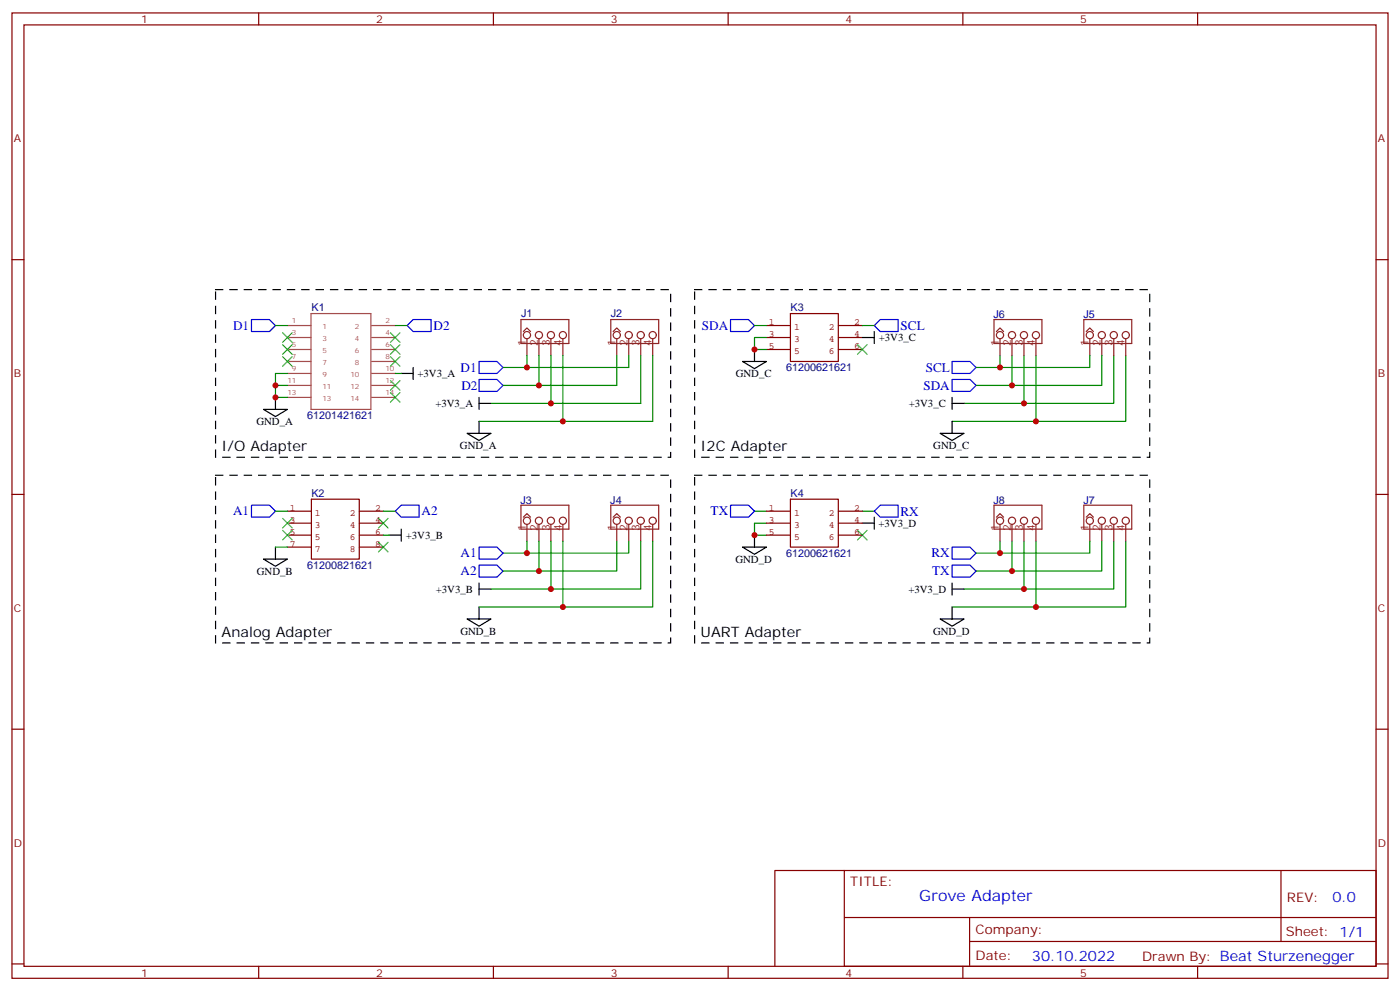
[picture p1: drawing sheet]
<svg xmlns="http://www.w3.org/2000/svg" width="412mm" height="292mm" viewBox="0 0 412 292" stroke-linecap="round" stroke-linejoin="round" font-family="sans-serif">
<g fill="none" stroke="#870000" stroke-width=".35">
<path d="M3.5 3.8h405.4v284.3h-405.4zM7.1 7.3h398.2v277.3h-398.2zM76.2 3.8v3.5M145.3 3.8v3.5M214.5 3.8v3.5M283.6 3.8v3.5M352.8 3.8v3.5M3.5 76.5h3.6M405.3 76.5h3.6M3.5 145.6h3.6M405.3 145.6h3.6M3.5 214.8h3.6"/>
<path d="M405.3 214.8h3.6M248.7 256.4h156.6v28.2h-156.6zM248.7 256.4h-20.5v28.2M377.3 256.4v20.9M248.7 270.2h156.5M285.6 277.3h119.6M285.6 270.2v14.2M3.5 283.9h3.6M76.2 284.6v3.5M145.3 284.6v3.5M214.5 284.6v3.5M283.6 284.6v3.5"/>
<path d="M352.8 284.6v3.5M405.3 283.9h3.6"/>
</g>
<g fill="none" stroke="#a64a4a" stroke-width=".35">
<path d="M84.7 95.9h6.9M84.7 99.4h6.9M91.6 92.4h17.7v28.2h-17.7zM109.5 95.9h6.9M109.5 99.4h6.9M84.7 102.9h6.9M84.7 106.5h6.9M84.7 110h6.9M84.7 113.5h6.9M84.7 117.1h6.9M109.5 102.9h6.9M109.5 106.5h6.9"/>
<path d="M109.5 110h6.9M109.5 113.5h6.9M109.5 117.1h6.9"/>
</g>
<g fill="none" stroke="#850000" stroke-width=".35">
<path d="M225.8 95.9h7M225.8 99.4h7M232.8 92.4h14.1v14.1h-14.1zM246.9 95.9h7.1M246.9 99.4h7.1M225.8 102.9h7M246.9 102.9h7.1M84.7 150.6h7M84.7 154.1h7M84.7 157.6h7M91.7 147h14.1v17.7h-14.1zM105.8 150.6h7.1"/>
<path d="M105.8 154.1h7.1M105.8 157.6h7.1M225.8 150.6h7M225.8 154.1h7M225.8 157.6h7M232.8 147h14.1v14.1h-14.1zM246.9 150.6h7.1M246.9 154.1h7.1M246.9 157.6h7.1M84.7 161.1h7M105.8 161.1h7.1"/>
</g>
<g fill="none" stroke="#8c2424" stroke-width=".35">
<path d="M153.5 94.1h14.1v7.1h-14.1zM154.2 97.6l1-1 1.1 1M155.2 99.8v4.9M158.7 99.8v4.9M162.3 99.8v4.9M165.8 99.8v4.9M179.9 94.1h14.1v7.1h-14.1zM180.6 97.6l1.1-1 1 1M181.7 99.8v4.9M185.2 99.8v4.9M188.7 99.8v4.9M192.3 99.8v4.9"/>
<path d="M292.8 94.1h14.1v7.1h-14.1zM293.5 97.6l1.1-1 1 1M294.6 99.8v4.9M298.1 99.8v4.9M301.6 99.8v4.9M305.2 99.8v4.9M319.3 94.1h14.1v7.1h-14.1zM320 97.6l1-1 1.1 1M321 99.8v4.9M324.6 99.8v4.9M328.1 99.8v4.9M331.6 99.8v4.9"/>
<path d="M153.5 148.8h14.1v7.1h-14.1zM154.2 152.3l1-1 1.1 1M155.2 154.4v5M158.7 154.4v5M162.3 154.4v5M165.8 154.4v5M179.9 148.8h14.1v7.1h-14.1zM180.6 152.3l1.1-1 1 1M181.7 154.4v5M185.2 154.4v5M188.7 154.4v5M192.3 154.4v5"/>
<path d="M292.8 148.8h14.1v7.1h-14.1zM293.5 152.3l1.1-1 1 1M294.6 154.4v5M298.1 154.4v5M301.6 154.4v5M305.2 154.4v5M319.3 148.8h14.1v7.1h-14.1zM320 152.3l1-1 1.1 1M321 154.4v5M324.6 154.4v5M328.1 154.4v5M331.6 154.4v5"/>
<circle cx="155.2" cy="98.7" r="1.06"/>
<circle cx="158.7" cy="98.7" r="1.06"/>
<circle cx="162.3" cy="98.7" r="1.06"/>
<circle cx="165.8" cy="98.7" r="1.06"/>
<circle cx="181.7" cy="98.7" r="1.06"/>
<circle cx="185.2" cy="98.7" r="1.06"/>
<circle cx="188.7" cy="98.7" r="1.06"/>
<circle cx="192.3" cy="98.7" r="1.06"/>
<circle cx="294.6" cy="98.7" r="1.06"/>
<circle cx="298.1" cy="98.7" r="1.06"/>
<circle cx="301.6" cy="98.7" r="1.06"/>
<circle cx="305.2" cy="98.7" r="1.06"/>
<circle cx="321" cy="98.7" r="1.06"/>
<circle cx="324.6" cy="98.7" r="1.06"/>
<circle cx="328.1" cy="98.7" r="1.06"/>
<circle cx="331.6" cy="98.7" r="1.06"/>
<circle cx="155.2" cy="153.4" r="1.06"/>
<circle cx="158.7" cy="153.4" r="1.06"/>
<circle cx="162.3" cy="153.4" r="1.06"/>
<circle cx="165.8" cy="153.4" r="1.06"/>
<circle cx="181.7" cy="153.4" r="1.06"/>
<circle cx="185.2" cy="153.4" r="1.06"/>
<circle cx="188.7" cy="153.4" r="1.06"/>
<circle cx="192.3" cy="153.4" r="1.06"/>
<circle cx="294.6" cy="153.4" r="1.06"/>
<circle cx="298.1" cy="153.4" r="1.06"/>
<circle cx="301.6" cy="153.4" r="1.06"/>
<circle cx="305.2" cy="153.4" r="1.06"/>
<circle cx="321" cy="153.4" r="1.06"/>
<circle cx="324.6" cy="153.4" r="1.06"/>
<circle cx="328.1" cy="153.4" r="1.06"/>
<circle cx="331.6" cy="153.4" r="1.06"/>
</g>
<g fill="none" stroke="#00f" stroke-width=".35">
<path d="M74.1 94.1h5.3l1.7 1.8-1.7 1.7h-5.3zM119.9 95.9l1.8-1.8h5.3v3.5h-5.3zM215.2 94.1h5.3l1.7 1.8-1.7 1.7h-5.3zM259.3 94.1h5.3v3.5h-5.3l-1.8-1.7zM141.1 111.8h5.3l1.8 1.7-1.8 1.8h-5.3zM141.1 106.5h5.3l1.8 1.7-1.8 1.8h-5.3zM280.5 111.8h5.3l1.7 1.7-1.7 1.8h-5.3zM280.5 106.5h5.3l1.7 1.7-1.7 1.8h-5.3zM74.1 148.8h5.3l1.7 1.8-1.7 1.7h-5.3zM116.4 150.6l1.8-1.8h5.3v3.5h-5.3zM215.2 148.8h5.3l1.7 1.8-1.7 1.7h-5.3zM257.5 150.6l1.8-1.8h5.3v3.5h-5.3z"/>
<path d="M141.1 161.1h5.3l1.8 1.8-1.8 1.8h-5.3zM141.1 166.4h5.3l1.8 1.8-1.8 1.8h-5.3zM280.5 166.4h5.3l1.7 1.8-1.7 1.8h-5.3zM280.5 161.1h5.3l1.7 1.8-1.7 1.8h-5.3z"/>
</g>
<g fill="none" stroke="#000" stroke-width=".35">
<path d="M254 99.4h3.5M257.5 97.6v3.6M81.1 117.1v3.5M118.2 110h3.5M121.7 108.2v3.6M141.1 118.8h3.5M141.1 117.1v3.5M218.7 106.5h7.1l-3.6 2.1zM222.2 102.9v3.6M280.5 118.8h3.5M280.5 117.1v3.5M77.6 120.6h7.1l-3.6 2.1z"/>
<path d="M137.6 127.6h7l-3.5 2.2zM141.1 124.1v3.5M276.9 127.6h7.1l-3.5 2.2zM280.5 124.1v3.5M114.7 157.6h3.5M118.2 155.9v3.5M222.2 157.6v3.5M254 154.1h3.5M257.5 152.3v3.6M77.6 164.7h7.1l-3.6 2.1zM81.1 161.1v3.6M141.1 171.7v3.6"/>
<path d="M141.1 178.8v3.5M141.1 173.5h3.5M218.7 161.1h7.1l-3.6 2.2zM280.5 173.5h3.5M280.5 171.7v3.6M280.5 178.8v3.5M137.6 182.3h7l-3.5 2.1zM276.9 182.3h7.1l-3.5 2.1z"/>
</g>
<g fill="none" stroke="#008700" stroke-width=".35">
<path d="M81.1 95.9h3.6M116.4 95.9h3.5M222.2 95.9h3.6M225.8 99.4h-3.6v3.5h3.6M254 95.9h3.5M81.1 113.5h3.6M84.7 110h-3.6v7.1h3.6M116.4 110h1.8M155.2 104.7v3.5M158.7 104.7v8.8M162.3 104.7v14.1M165.8 104.7v19.4"/>
<path d="M181.7 104.7v8.8h-33.5M185.2 104.7v3.5h-37M188.7 104.7v14.1h-44.1M192.3 104.7v19.4h-51.2M294.6 104.7v3.5M298.1 104.7v8.8M301.6 104.7v14.1M305.2 104.7v19.4M321 104.7v3.5h-33.5M324.6 104.7v8.8h-37.1M328.1 104.7v14.1h-44.1M331.6 104.7v19.4h-51.1"/>
<path d="M81.1 150.6h3.6M112.9 157.6h1.8M112.9 150.6h3.5M155.2 159.4v3.5M158.7 159.4v8.8M162.3 159.4v14.1M165.8 159.4v19.4M181.7 159.4v8.8h-33.5M185.2 159.4v3.5h-37M188.7 159.4v14.1h-44.1M192.3 159.4v19.4h-51.2M222.2 150.6h3.6"/>
<path d="M225.8 154.1h-3.6v3.5h3.6M254 150.6h3.5M294.6 159.4v3.5M298.1 159.4v8.8M301.6 159.4v14.1M305.2 159.4v19.4M321 159.4v3.5h-33.5M324.6 159.4v8.8h-37.1M328.1 159.4v14.1h-44.1M331.6 159.4v19.4h-51.1M81.1 161.1h3.6"/>
</g>
<g fill="none" stroke="#3c3" stroke-width=".35">
<path d="M83.3 98l2.8 2.8M86.1 98l-2.8 2.8M115 98l2.8 2.8M117.8 98l-2.8 2.8M83.3 105.1l2.8 2.8M83.3 101.5l2.8 2.9M86.1 105.1l-2.8 2.8M86.1 101.5l-2.8 2.9M115 101.5l2.8 2.9M115 105.1l2.8 2.8M115 112.1l2.8 2.8M115 115.6l2.8 2.9"/>
<path d="M117.8 101.5l-2.8 2.9M117.8 105.1l-2.8 2.8M117.8 112.1l-2.8 2.8M117.8 115.6l-2.8 2.9M252.6 101.5l2.8 2.9M255.4 101.5l-2.8 2.9M83.3 156.2l2.8 2.8M83.3 152.7l2.8 2.8M86.1 156.2l-2.8 2.8M86.1 152.7l-2.8 2.8M111.5 152.7l2.8 2.8M111.5 159.7l2.8 2.9"/>
<path d="M114.3 152.7l-2.8 2.8M114.3 159.7l-2.8 2.9M252.6 156.2l2.8 2.8M255.4 156.2l-2.8 2.8"/>
</g>
<path d="M63.5 85.3h134.1v49.4h-134.1zM204.6 85.3h134.1v49.4h-134.1zM63.5 140h134.1v49.4h-134.1zM204.6 140h134.1v49.4h-134.1z" fill="none" stroke="#000" stroke-width=".35" stroke-dasharray="2.1 2.1"/>
<g fill="#c00">
<circle cx="81.1" cy="117.1" r=".88"/>
<circle cx="81.1" cy="113.5" r=".88"/>
<circle cx="165.8" cy="124.1" r=".88"/>
<circle cx="162.3" cy="118.8" r=".88"/>
<circle cx="155.2" cy="108.2" r=".88"/>
<circle cx="158.8" cy="113.5" r=".88"/>
<circle cx="165.8" cy="178.8" r=".88"/>
<circle cx="162.3" cy="173.5" r=".88"/>
<circle cx="155.2" cy="162.9" r=".88"/>
<circle cx="158.8" cy="168.2" r=".88"/>
<circle cx="222.3" cy="102.9" r=".88"/>
<circle cx="222.3" cy="157.6" r=".88"/>
<circle cx="301.6" cy="118.8" r=".88"/>
<circle cx="305.2" cy="124.1" r=".88"/>
<circle cx="301.6" cy="173.5" r=".88"/>
<circle cx="305.2" cy="178.8" r=".88"/>
<circle cx="298.1" cy="113.5" r=".88"/>
<circle cx="294.6" cy="108.2" r=".88"/>
<circle cx="294.6" cy="162.9" r=".88"/>
<circle cx="298.1" cy="168.2" r=".88"/>
</g>
<text font-size="4.6" fill="#00f" x="270.8" y="265.4">Grove Adapter</text>
<g font-size="4.2">
<text x="65.3" y="132.9">I/O Adapter</text>
<text x="206.4" y="132.9">I2C Adapter</text>
<text x="65.3" y="187.6">Analog Adapter</text>
<text x="206.4" y="187.6">UART Adapter</text>
</g>
<g font-size="4.2" fill="#00f">
<text x="392.5" y="265.7">0.0</text>
<text x="304" y="283">30.10.2022</text>
</g>
<g font-size="3.9" fill="#00f">
<text x="68.6" y="97.2">D1</text>
<text x="127.7" y="97.1">D2</text>
<text x="206.8" y="97.2">SDA</text>
<text x="265.3" y="97.1">SCL</text>
<text x="135.7" y="109.5">D1</text>
<text x="272.7" y="109.5">SCL</text>
<text x="135.9" y="114.9">D2</text>
<text x="272" y="114.8">SDA</text>
<text x="68.6" y="151.8">A1</text>
<text x="124.2" y="151.8">A2</text>
<text x="209.3" y="151.8">TX</text>
<text x="265.3" y="151.9">RX</text>
<text x="135.7" y="164.2">A1</text>
<text x="274.4" y="164.2">RX</text>
<text x="135.7" y="169.5">A2</text>
<text x="274.6" y="169.5">TX</text>
</g>
<g font-size="3.9" fill="#800">
<text x="250.5" y="261">TITLE:</text>
<text x="379.1" y="265.7">REV:</text>
<text x="287.4" y="275.2">Company:</text>
<text x="378.7" y="275.8">Sheet: 1/1</text>
<text x="287.4" y="282.9">Date:</text>
<text x="336.4" y="282.9">Drawn By: Beat Sturzenegger</text>
</g>
<g font-size="3.2" fill="#800">
<text x="41.6" y="6.8">1</text>
<text x="110.8" y="6.8">2</text>
<text x="179.9" y="6.8">3</text>
<text x="249.1" y="6.8">4</text>
<text x="318.2" y="6.8">5</text>
<text x="4.1" y="41.9">A</text>
<text x="405.9" y="41.9">A</text>
<text x="4.1" y="111.1">B</text>
<text x="405.9" y="111.1">B</text>
<text x="4.1" y="180.2">C</text>
<text x="405.9" y="180.2">C</text>
<text x="4.1" y="249.3">D</text>
<text x="405.9" y="249.3">D</text>
<text x="41.6" y="287.6">1</text>
<text x="110.8" y="287.6">2</text>
<text x="179.9" y="287.6">3</text>
<text x="249.1" y="287.6">4</text>
<text x="318.2" y="287.6">5</text>
</g>
<g font-size="3.2" fill="#000080">
<text x="91.8" y="91.7">K1</text>
<text x="153.5" y="93.5">J1</text>
<text x="179.9" y="93.5">J2</text>
<text x="232.9" y="91.7">K3</text>
<text x="292.7" y="93.8">J6</text>
<text x="319.1" y="93.8">J5</text>
<text x="231.6" y="109.4">61200621621</text>
<text x="90.5" y="123.5">61201421621</text>
<text x="91.8" y="146.5">K2</text>
<text x="153.3" y="148.5">J3</text>
<text x="179.8" y="148.5">J4</text>
<text x="232.9" y="146.4">K4</text>
<text x="292.7" y="148.5">J8</text>
<text x="319.1" y="148.5">J7</text>
<text x="90.5" y="167.6">61200821621</text>
<text x="231.6" y="164">61200621621</text>
</g>
<g font-size="3.2" fill="#8d2323">
<text x="154.9" y="101.8" transform="rotate(-90 154.9 101.8)">1</text>
<text x="158.4" y="101.8" transform="rotate(-90 158.4 101.8)">2</text>
<text x="161.9" y="101.8" transform="rotate(-90 161.9 101.8)">3</text>
<text x="165.5" y="101.8" transform="rotate(-90 165.5 101.8)">4</text>
<text x="181.3" y="101.8" transform="rotate(-90 181.3 101.8)">1</text>
<text x="184.9" y="101.8" transform="rotate(-90 184.9 101.8)">2</text>
<text x="188.4" y="101.8" transform="rotate(-90 188.4 101.8)">3</text>
<text x="191.9" y="101.8" transform="rotate(-90 191.9 101.8)">4</text>
<text x="294.2" y="101.8" transform="rotate(-90 294.2 101.8)">1</text>
<text x="297.7" y="101.8" transform="rotate(-90 297.7 101.8)">2</text>
<text x="301.3" y="101.8" transform="rotate(-90 301.3 101.8)">3</text>
<text x="304.8" y="101.8" transform="rotate(-90 304.8 101.8)">4</text>
<text x="320.7" y="101.8" transform="rotate(-90 320.7 101.8)">1</text>
<text x="324.2" y="101.8" transform="rotate(-90 324.2 101.8)">2</text>
<text x="327.7" y="101.8" transform="rotate(-90 327.7 101.8)">3</text>
<text x="331.3" y="101.8" transform="rotate(-90 331.3 101.8)">4</text>
<text x="154.9" y="156.5" transform="rotate(-90 154.9 156.5)">1</text>
<text x="158.4" y="156.5" transform="rotate(-90 158.4 156.5)">2</text>
<text x="161.9" y="156.5" transform="rotate(-90 161.9 156.5)">3</text>
<text x="165.5" y="156.5" transform="rotate(-90 165.5 156.5)">4</text>
<text x="181.3" y="156.5" transform="rotate(-90 181.3 156.5)">1</text>
<text x="184.9" y="156.5" transform="rotate(-90 184.9 156.5)">2</text>
<text x="188.4" y="156.5" transform="rotate(-90 188.4 156.5)">3</text>
<text x="191.9" y="156.5" transform="rotate(-90 191.9 156.5)">4</text>
<text x="294.2" y="156.5" transform="rotate(-90 294.2 156.5)">1</text>
<text x="297.7" y="156.5" transform="rotate(-90 297.7 156.5)">2</text>
<text x="301.3" y="156.5" transform="rotate(-90 301.3 156.5)">3</text>
<text x="304.8" y="156.5" transform="rotate(-90 304.8 156.5)">4</text>
<text x="320.7" y="156.5" transform="rotate(-90 320.7 156.5)">1</text>
<text x="324.2" y="156.5" transform="rotate(-90 324.2 156.5)">2</text>
<text x="327.7" y="156.5" transform="rotate(-90 327.7 156.5)">3</text>
<text x="331.3" y="156.5" transform="rotate(-90 331.3 156.5)">4</text>
</g>
<g font-size="3.2">
<text x="258.9" y="100.6">+3V3_C</text>
<text x="123" y="111.1">+3V3_A</text>
<text x="216.7" y="111.1">GND_C</text>
<text x="128.2" y="120">+3V3_A</text>
<text x="267.7" y="120">+3V3_C</text>
<text x="75.5" y="125.3">GND_A</text>
<text x="135.5" y="132.3">GND_A</text>
<text x="274.9" y="132.3">GND_C</text>
<text x="258.8" y="155.2">+3V3_D</text>
<text x="119.6" y="158.7">+3V3_B</text>
<text x="216.6" y="165.8">GND_D</text>
<text x="75.7" y="169.3">GND_B</text>
<text x="128.4" y="174.6">+3V3_B</text>
<text x="267.6" y="174.6">+3V3_D</text>
<text x="135.6" y="187">GND_B</text>
<text x="274.8" y="187">GND_D</text>
</g>
<g font-size="2.8" fill="#840000">
<text x="226.5" y="95.8">1</text>
<text x="251.6" y="95.8">2</text>
<text x="226.5" y="99.4">3</text>
<text x="233.9" y="97.2">1</text>
<text x="233.9" y="100.7">3</text>
<text x="244.2" y="97.2">2</text>
<text x="244.2" y="100.7">4</text>
<text x="251.6" y="99.4">4</text>
<text x="226.5" y="102.9">5</text>
<text x="233.9" y="104.3">5</text>
<text x="244.2" y="104.3">6</text>
<text x="251.6" y="102.9">6</text>
<text x="85.4" y="150.5">1</text>
<text x="85.4" y="154.1">3</text>
<text x="92.8" y="151.9">1</text>
<text x="92.8" y="155.4">3</text>
<text x="103.1" y="151.9">2</text>
<text x="103.1" y="155.4">4</text>
<text x="110.5" y="150.5">2</text>
<text x="110.5" y="154.1">4</text>
<text x="226.5" y="150.5">1</text>
<text x="226.5" y="154.1">3</text>
<text x="233.9" y="151.9">1</text>
<text x="233.9" y="155.4">3</text>
<text x="244.2" y="151.9">2</text>
<text x="244.2" y="155.4">4</text>
<text x="251.6" y="150.5">2</text>
<text x="251.6" y="154.1">4</text>
<text x="85.4" y="157.6">5</text>
<text x="85.4" y="161.1">7</text>
<text x="92.8" y="158.9">5</text>
<text x="103.1" y="158.9">6</text>
<text x="110.5" y="157.6">6</text>
<text x="110.5" y="161.1">8</text>
<text x="226.5" y="157.6">5</text>
<text x="233.9" y="158.9">5</text>
<text x="244.2" y="158.9">6</text>
<text x="251.6" y="157.6">6</text>
<text x="92.8" y="162.5">7</text>
<text x="103.1" y="162.5">8</text>
</g>
<g font-size="2.1" fill="#a54b4b">
<text x="86" y="95.2">1</text>
<text x="113.5" y="95.2">2</text>
<text x="86" y="98.7">3</text>
<text x="95" y="96.9">1</text>
<text x="95" y="100.5">3</text>
<text x="104.5" y="96.9">2</text>
<text x="104.5" y="100.5">4</text>
<text x="113.5" y="98.7">4</text>
<text x="86" y="102.2">5</text>
<text x="86" y="105.8">7</text>
<text x="95" y="104">5</text>
<text x="95" y="107.5">7</text>
<text x="104.5" y="104">6</text>
<text x="104.5" y="107.5">8</text>
<text x="113.5" y="102.2">6</text>
<text x="113.5" y="105.8">8</text>
<text x="84.6" y="112.8">11</text>
<text x="86" y="109.3">9</text>
<text x="95" y="111">9</text>
<text x="103.2" y="111">10</text>
<text x="113.5" y="109.3">10</text>
<text x="113.5" y="112.8">12</text>
<text x="84.6" y="116.4">13</text>
<text x="95" y="114.6">11</text>
<text x="95" y="118.1">13</text>
<text x="103.2" y="114.6">12</text>
<text x="103.2" y="118.1">14</text>
<text x="113.5" y="116.4">14</text>
</g>
</svg>
